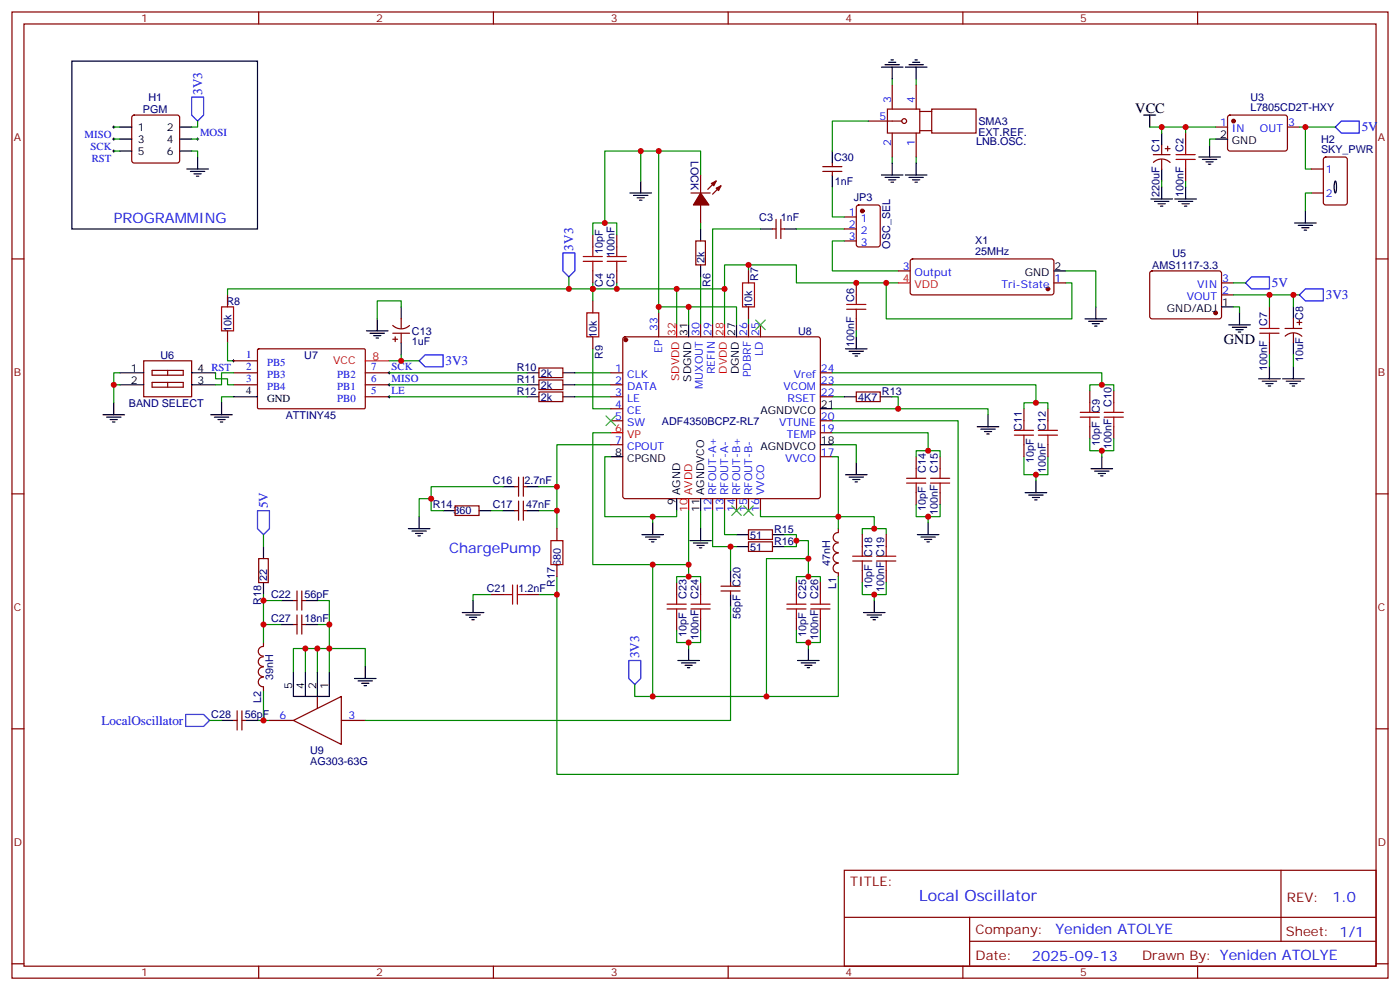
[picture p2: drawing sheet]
<svg xmlns="http://www.w3.org/2000/svg" width="412mm" height="292mm" viewBox="0 0 412 292" stroke-linecap="round" stroke-linejoin="round" font-family="sans-serif">
<g fill="none" stroke="#870000" stroke-width=".35">
<path d="M3.5 3.5h405.4v284.4h-405.4zM7.1 7.1h398.2v277.2h-398.2zM76.2 3.5v3.6M145.3 3.5v3.6M214.5 3.5v3.6M283.6 3.5v3.6M352.8 3.5v3.6M39 34.1l.5-.2h12.7l.5 .2 .2 .5v12.7l-.2 .5-.5 .2h-12.7l-.5-.3-.2-.4v-12.7zM255.8 35.6h9.8M261.4 32.1h9.5v7.1h-9.5zM262.8 25v7.1M262.8 39.2v7"/>
<path d="M269.9 25v7.1M269.9 39.2v7M270.9 38.5h3.6M270.9 32.8h3.6M274.5 32.1h13v7.1h-13zM349.2 39.2v3.5M358.1 37.4h3.5M361.8 34.1l.5-.2h16.5l.4 .7v9.4l-.7 .4h-16.5l-.4-.7v-9.1zM379.2 37.4h3.6M203.6 56.8h5.6M206.4 51.5v5.3M211 53.3l-2.5 2.4"/>
<path d="M212.4 54.7l-2.5 2.5M242.4 50.4h5.6M242.4 49h5.6M245.2 48v1M245.2 50.4v1.1M339.7 45.5h5M339.8 47.8a3.5 3.5 0 0 1 4.9 0M342.2 42.7v2.8M342.2 46.9v2.8M343.3 43.7h1.4M344 43v1.4M349.2 49.7v3.6"/>
<path d="M386.3 56.8h3.5M386.3 49.7h3.5M390.1 46.4l.4-.2h5.7l.6 .4 .1 13-.5 .7h-5.9l-.6-.4-.1-13zM3.5 76.2h3.6M174.6 69.1v3.6M174.6 79.7v3.6M181.7 69.1v3.6M181.7 79.7v3.6M205 70.9h2.8v7.1h-2.8zM206.4 60.3v5.3M220.5 79.7v3.6M227.5 67.4h1.1"/>
<path d="M228.6 64.6v5.6M230 67.4h1.1M230 64.6v5.6M248.7 63.9h3.5M248.7 67.4h3.5M248.7 70.9h3.5M252.5 60.5l.4-.2h5.7l.6 .5 .1 11.2-.5 .6-5.9 .1-.6-.5-.1-11.2zM264.6 79.7h3.5M268.3 76.4l.5-.2 41.2 .1 .4 .6v9.2l-.2 .5-.5 .2h-40.9l-.5-.3-.2-.4v-9.2zM338.9 79.9l.5-.2 20 .1 .4 .6v13l-.7 .4h-20l-.4-.7v-12.7zM405.3 76.2h3.6M67 86.8v3.5"/>
<path d="M67 97.4v3.5M115.7 95.8a3.5 3.5 0 0 0 4.9 0M115.7 98.1h4.9M115.7 99.8h1.4M116.4 99.1v1.4M118.2 93.8v2.9M118.2 98.1v2.8M174.6 88.5v3.6M174.6 99.1v3.6M183.7 99.3l.4-.2h56.8l.5 .2 .3 .5v46.2l-.3 .5-.5 .3h-56.8l-.4-.3-.3-.5v-46.2zM194 92.1v7M206.4 95.6v3.5"/>
<path d="M209.9 95.6v3.5M220.5 90.3v3.5M220.5 95.6v3.5M224 95.6v3.5M252.2 83.3v3.5M252.2 93.8v3.6M310.4 83.3h3.6M359.8 86.8h3.6M359.8 83.3h3.6M373.9 90.3v3.5M378.5 96.7h5M378.6 98.9a3.5 3.5 0 0 1 4.9 .1"/>
<path d="M381 93.8v2.9M381 98.1v2.8M382.1 94.9h1.4M382.8 94.2v1.4M42.3 106.2h14.1v10.6h-14.1zM44.8 109h9.2v1.4h-9.2zM44.8 112.5h9.2v1.4h-9.2zM49.4 109v1.4M49.4 112.5v1.4M68.8 109.7h7M68.8 113.2h7M68.8 106.2h7"/>
<path d="M75.9 102.8l.3-.1h31.2l.2 .3-.1 17.1-.3 .2-31.2-.1-.2-.3zM107.6 109.7h7.1M107.6 113.2h7.1M107.6 116.8h7.1M158.7 108.3h7.1v2.8h-7.1zM158.7 111.8h7.1v2.9h-7.1zM158.7 115.4h7.1v2.8h-7.1zM179.9 109.7h3.5M179.9 113.2h3.5M179.9 116.8h3.5M241.7 109.7h3.5M241.7 113.2h3.5"/>
<path d="M241.7 116.8h3.5M252.2 115.4h7.1v2.8h-7.1zM321 115v3.5M328.1 115v3.5M373.9 100.9v3.5M179.9 120.3h3.5M179.9 123.8h3.5M179.9 130.9h3.5M241.7 123.8h3.5M241.7 127.4h3.5M241.7 134.4h3.5M269.9 134.4v3.5"/>
<path d="M276.9 134.4v3.5M301.6 120.3v3.5M301.6 130.9v3.5M308.7 120.3v3.5M308.7 130.9v3.5M321 125.6v3.5M328.1 125.6v3.5M3.5 145.3h3.6M134.1 148.9h7v2.8h-7zM151.7 150.3h1.1M151.7 143.2h1.1M152.8 140.4v5.6"/>
<path d="M152.8 147.5v5.6M154.2 140.4v5.6M154.2 147.5v5.6M154.2 150.3h1M154.2 143.2h1M164 155.6v3.5M209.9 146.8v3.5M213.4 146.8v3.5M217 146.8v3.5M220.5 155.9h7v2.8h-7zM220.5 159.5h7v2.8h-7zM220.5 146.8v3.5"/>
<path d="M224 146.8v3.5M246.9 159.8a1.41 1.41 0 0 0-1.5 1.4 1.41 1.41 0 0 0 1.5 1.4M246.9 156.7a1.41 1.41 0 0 0-1.5 1.5 1.41 1.41 0 0 0 1.5 1.4M246.9 155.6v1M254 157.3v3.6M261.1 157.3v3.6M269.9 145v3.5M276.9 145v3.5M405.3 145.3h3.6M76.2 164.4h2.8v7h-2.8zM86.4 176.7h1.1M87.5 173.9v5.7"/>
<path d="M88.9 173.9v5.7M88.9 176.7h1.1M144.6 175h3.6M155.2 175h3.5M164 166.2v3.5M199.3 171.4v3.6M206.4 171.4v3.6M212.4 173.9h5.6M212.4 172.5h5.6M215.2 171.4v1.1M215.2 173.9v1.1M234.6 171.4v3.6"/>
<path d="M241.7 171.4v3.6M246.9 162.8a1.41 1.41 0 0 0-1.5 1.4 1.41 1.41 0 0 0 1.5 1.4M246.9 165.8a1.41 1.41 0 0 0-1.5 1.4 1.41 1.41 0 0 0 1.5 1.4M246.9 168.6v1.1M254 167.9v3.5M261.1 167.9v3.5M77.6 196.3a1.41 1.41 0 0 0-1.5 1.4 1.41 1.41 0 0 0 1.5 1.4M77.6 193.3a1.41 1.41 0 0 0-1.5 1.4 1.41 1.41 0 0 0 1.5 1.4M77.6 199.3a1.41 1.41 0 0 0-1.5 1.4 1.41 1.41 0 0 0 1.5 1.4M77.6 190.3a1.41 1.41 0 0 0-1.5 1.4 1.41 1.41 0 0 0 1.5 1.4M77.6 189.1v1M86.4 183.8h1.1"/>
<path d="M87.5 181v5.6M88.9 181v5.6M88.9 183.8h1.1M199.3 182v3.6M206.4 182v3.6M234.6 182v3.6M241.7 182v3.6M3.5 214.5h3.6M68.8 212h1M69.8 209.2v5.6M71.3 209.2v5.6M71.3 212h1"/>
<path d="M77.6 202.1v1.1M79.4 212h7M86.4 212l14.1-7v14.1zM93.5 205v3.5M100.5 212h7.1M405.3 214.5h3.6M248.7 256.1h156.6v28.2h-156.6zM377.3 256.1v20.9M248.7 270h156.5M285.6 277h119.6M285.6 270v14.1M3.5 283.6h3.6"/>
<path d="M76.2 284.3v3.6M145.3 284.3v3.6M214.5 284.3v3.6M283.6 284.3v3.6M352.8 284.3v3.6M405.3 283.6h3.6"/>
<circle cx="266.3" cy="35.6" r=".71"/>
</g>
<g fill="none" stroke="#008700" stroke-width=".35">
<path d="M33.5 37.4h1.8M58.2 35.6v1.8h-1.8M255.8 35.6h-10.6v8.8M262.8 23.3v1.7M269.9 23.3v1.7M338.7 37.4h19.4M342.2 37.4v1.8M349.2 37.4v1.8M382.8 37.4h10.5M384.5 37.4v12.3h1.8M33.5 40.9h1.8M33.5 44.4h1.8"/>
<path d="M56.4 44.4h1.8v1.8M56.4 40.9h1.8M188.7 44.4h-10.5v21.2M194 44.4v45.9M206.4 51.5v-7.1h-17.7v8.9M245.2 55v8.9h3.5M262.8 46.2v1.8M269.9 46.2v1.8M342.2 53.3v1.7M349.2 53.3v1.7M358.1 40.9h-1.8v1.8M386.3 56.8h-1.8v5.3"/>
<path d="M174.6 69.1v-3.5h7.1v3.5M206.4 65.6v1.8M220.5 79.7v-1.7h-7.1v7M220.5 78h14.1v5.3h30M224 67.4h-14.1v28.2M234.6 67.4h14.1M248.7 70.9h-3.5v8.8h19.4M314 79.7h8.8v10.6M118.2 90.3v-1.8h-7.1v5.3M167.6 81.5v3.5h7v-1.7M167.6 85h-100.6v1.8M181.7 83.3v1.7"/>
<path d="M194 92.1v-1.8h23v5.3M199.3 85h-24.7v3.5M199.3 95.6v-10.6h14.1v10.6M202.8 90.3v5.3M206.4 81.5v14.1M220.5 93.8v1.8M252.2 97.4v1.7M261.1 83.3v10.5h54.6v-10.5h-1.7M363.4 90.3h1.7v1.8M363.4 83.3h3.5M363.4 86.8h19.4M373.9 86.8v3.5"/>
<path d="M381 86.8v3.5M33.5 113.2h1.8M35.3 109.7h-1.8v8.8M63.5 109.7v1.8h3.5v1.7h1.8M67 100.9v5.3h1.8M68.8 116.8h-3.5v1.7M68.8 109.7h-3.5v3.5h-1.8M114.7 116.8h40.5M114.7 113.2h40.5M114.7 109.7h40.5M114.7 106.2h8.8M118.2 104.4v1.8"/>
<path d="M169.3 116.8h10.6M169.3 113.2h10.6M169.3 109.7h10.6M174.6 102.7v17.6h5.3M245.2 113.2h60v5.3M245.2 109.7h79.4v3.5M245.2 116.8h3.5M262.8 116.8h1.8v3.5M321 115v-1.8h7.1v1.8M373.9 104.4v3.5M381 104.4v3.5M179.9 130.9h-15.9v24.7"/>
<path d="M179.9 134.4h-1.7v17.6h21.1v-1.7M179.9 127.4h-5.3v38.8h28.2M245.2 120.3h45.8v1.8M245.2 130.9h7v5.3M245.2 127.4h28.2v5.2M245.2 123.8h37v104.1h-118.2v-52.9M245.2 134.4h1.7v17.6h-22.9v-1.7M269.9 134.4v-1.8h7v1.8M301.6 134.4v5.3h7.1v-5.3M301.6 120.3v-1.8h7.1v1.8M305.2 139.7v1.8M321 129.1v3.5h7.1v-3.5"/>
<path d="M324.6 132.6v1.8M77.6 157.3v3.6M127 146.8h-3.5v5.2M144.6 150.3h3.6M148.2 143.2h-21.2v7.1h3.5M158.7 150.3h5.3M158.7 143.2h5.3M192.3 152v1.8M202.8 150.3v19.4M206.4 150.3v5.3M209.9 150.3v10.6h7.1M213.4 150.3v7h3.6"/>
<path d="M231.1 157.3h3.5v3.6h-3.5M234.6 159.1h3.5v10.6M246.9 155.6v-3.6h10.6v3.6M254 157.3v-1.7h7.1v1.7M269.9 148.5v3.5h7v-3.5M273.4 152v1.8M77.6 176.7v7.1h5.3M77.6 175v1.7h5.3M93.5 176.7h3.5v7.1M144.6 175h-5.3v1.7M164 169.7v5.3h-5.3M192.3 166.2v38.8h54.6v-35.3"/>
<path d="M199.3 171.4v-1.7h7.1v1.7M215.2 178.5v33.5h-107.6M215.2 160.9v7M234.6 171.4v-1.7h7.1v1.7M238.1 164.4h-12.3v40.6M254 171.4v3.6h7.1v-3.6M257.5 175v1.7M77.6 183.8v5.3M90 190.9v7M93.5 183.8h3.5v14.1M93.5 190.9v7M107.6 196.1v-5.2h-21.2v7"/>
<path d="M199.3 185.6v3.5h7.1v-3.5M202.8 189.1v1.8M234.6 185.6v3.5h7.1v-3.5M238.1 189.1v1.8M61.7 212h3.6M75.8 212h3.6M77.6 203.2v8.8M187 201.4v3.6h5.3"/>
</g>
<g fill="none" stroke="#000" stroke-width=".35">
<path d="M21.2 18h54.6v49.4h-54.6zM259.6 19.8h6.4M260.7 19.1h4.2M261.8 18.3h2.1M262.5 17.6h.7M262.8 19.8v3.5M266.7 19.8h6.3M267.8 19.1h4.2M268.8 18.3h2.1M269.5 17.6h.7M269.9 19.8v3.5M35.3 37.4h3.5"/>
<path d="M52.9 37.4h3.5M336.9 33.9h3.5M338.7 33.9v3.5M342.2 39.2v3.5M35.3 40.9h3.5M35.3 44.4h3.5M52.9 40.9h3.5M52.9 44.4h3.5M55 49.7h6.4M56.1 50.4h4.2M57.1 51.2h2.2M57.9 51.9h.7"/>
<path d="M58.2 46.2v3.5M185.6 56.8h6.3M186.6 57.5h4.3M187.7 58.2h2.1M188.4 58.9h.7M188.7 53.3v3.5M245.2 44.4v3.6M245.2 51.5v3.5M259.6 51.5h6.4M260.7 52.2h4.2M261.8 52.9h2.1M262.5 53.6h.7"/>
<path d="M262.8 48v3.5M266.7 51.5h6.3M267.8 52.2h4.2M268.8 52.9h2.1M269.5 53.6h.7M269.9 48v3.5M339 58.6h6.4M340.1 59.3h4.2M341.1 60h2.2M342.2 49.7v3.6M342.2 55v3.6M346.1 58.6h6.3"/>
<path d="M347.1 59.3h4.3M348.2 60h2.1M349.2 55v3.6M353.1 46.2h6.4M354.2 46.9h4.2M355.2 47.6h2.2M356 48.3h.7M356.3 42.7v3.5M358.1 40.9h3.5M393.2 53.4l.1-.1a4.6 4.6 0 0 1 0 3.5 4.8 4.8 0 0 1-.1-3.4zM206.4 67.4v3.5M206.4 78v3.5"/>
<path d="M224 67.4h3.5M231.1 67.4h3.5M310.4 79.7h3.6M341.8 60.7h.7M348.9 60.7h.7M381.4 65.6h6.3M382.4 66.3h4.2M383.5 67h2.1M384.2 67.7h.7M384.5 62.1v3.5M107.9 97.4h6.4M109 98.1h4.2"/>
<path d="M110.1 98.8h2.1M110.8 99.5h.7M111.1 93.8v3.6M118.2 90.3v3.5M202.8 95.6v3.5M217 95.6v3.5M252.2 99.1v3.6M319.6 93.8h6.4M320.7 94.5h4.2M321.7 95.2h2.1M322.4 96h.7M322.8 90.3v3.5"/>
<path d="M359.8 90.3h3.6M361.9 95.6h6.4M363 96.3h4.2M364.1 97h2.1M364.8 97.7h.7M365.1 92.1v3.5M381 90.3v3.5M33.5 118.5v3.6M35.3 109.7h7M35.3 113.2h7M56.4 109.7h7.1M56.4 113.2h7.1"/>
<path d="M65.3 118.5v3.6M68.8 116.8h7M118.2 100.9v3.5M155.2 109.7h3.5M155.2 113.2h3.5M155.2 116.8h3.5M165.8 109.7h3.5M165.8 113.2h3.5M165.8 116.8h3.5M248.7 116.8h3.5M249.1 102.7h6.3M250.1 103.4h4.3"/>
<path d="M251.2 104.1h2.1M251.9 104.8h.7M259.3 116.8h3.5M370.8 111.5h6.3M371.8 112.2h4.3M372.9 112.9h2.1M373.6 113.6h.7M373.9 107.9v3.6M377.8 111.5h6.4M378.9 112.2h4.2M379.9 112.9h2.2M380.6 113.6h.8"/>
<path d="M381 100.9v3.5M381 107.9v3.6M30.3 122.1h6.4M31.4 122.8h4.2M32.5 123.5h2.1M33.2 124.2h.7M62.1 122.1h6.3M63.1 122.8h4.3M64.2 123.5h2.1M64.9 124.2h.7M179.9 134.4h3.5M241.7 120.3h3.5"/>
<path d="M241.7 130.9h3.5M249.1 139.7h6.3M252.2 136.2v3.5M287.9 125.6h6.3M288.9 126.3h4.3M290 127h2.1M290.7 127.7h.7M291 122.1v3.5M321.4 137.9h6.3M322.4 138.6h4.3M323.5 139.3h2.1M324.6 134.4v3.5"/>
<path d="M120.3 155.6h6.3M121.4 156.3h4.2M122.4 157h2.1M123.1 157.7h.7M123.5 152v3.6M130.5 150.3h3.6M141.1 150.3h3.5M148.2 150.3h3.5M148.2 143.2h3.5M155.2 150.3h3.5M155.2 143.2h3.5M189.1 157.3h6.3"/>
<path d="M190.1 158h4.3M191.2 158.7h2.1M191.9 159.5h.7M192.3 153.8v3.5M199.3 146.8v3.5M203.2 159.1h6.3M204.3 159.8h4.2M206.4 146.8v3.5M206.4 155.6v3.5M217 157.3h3.5M227.5 157.3h3.6M250.1 140.4h4.3"/>
<path d="M251.2 141.1h2.1M251.9 141.8h.7M270.2 157.3h6.4M271.3 158h4.2M272.3 158.7h2.2M273 159.5h.8M273.4 153.8v3.5M302 145h6.3M303 145.7h4.3M304.1 146.4h2.1M304.8 147.1h.7M305.2 141.5v3.5"/>
<path d="M324.2 140.1h.7M77.6 160.9v3.5M77.6 171.4v3.6M82.9 176.7h3.5M90 176.7h3.5M139.3 176.7v3.6M205.3 160.5h2.1M206 161.2h.7M215.2 167.9v3.5M215.2 175v3.5M217 160.9h3.5M227.5 160.9h3.6"/>
<path d="M257.5 176.7v3.6M82.9 183.8h3.5M86.4 197.9v7.1h10.6v-7.1M90 183.8h3.5M90 197.9v7.1M93.5 197.9v7.1M104.4 199.7h6.4M107.6 196.1v3.6M136.2 180.3h6.3M137.2 181h4.3M138.3 181.7h2.1M139 182.4h.7"/>
<path d="M199.7 194.4h6.3M200.7 195.1h4.3M201.8 195.8h2.1M202.5 196.5h.7M202.8 190.9v3.5M234.9 194.4h6.4M236 195.1h4.2M237.1 195.8h2.1M237.8 196.5h.7M238.1 190.9v3.5M254.4 180.3h6.3M255.4 181h4.2"/>
<path d="M256.5 181.7h2.1M257.2 182.4h.7M65.3 212h3.5M72.3 212h3.5M105.5 200.4h4.2M106.5 201.1h2.2M107.2 201.8h.7"/>
</g>
<g fill="#870000" stroke="#870000" stroke-width=".35">
<path d="M209.5 54l1.5-.7-.7 1.4z"/>
<path d="M211 55.4l1.4-.7-.7 1.4z"/>
<path d="M206.4 56.8l2.4 3.5h-4.5z"/>
<circle cx="254" cy="62.1" r=".53"/>
<circle cx="184.3" cy="100" r=".53"/>
<circle cx="358.1" cy="92.1" r=".53"/>
<circle cx="363.4" cy="35.6" r=".53"/>
<circle cx="308.7" cy="85" r=".53"/>
</g>
<g fill="none" stroke="#a10000" stroke-width=".35">
<path d="M346.4 45.5h5.7M346.4 46.9h5.7M349.2 42.7v2.8M349.2 46.9v2.8M171.8 75.5h5.6M171.8 76.9h5.6M174.6 72.7v2.8M174.6 76.9v2.8M178.9 75.5h5.6M178.9 76.9h5.6M181.7 72.7v2.8M181.7 76.9v2.8"/>
<path d="M65.3 90.3h3.5v7.1h-3.5zM172.9 92.1h3.5v7h-3.5zM218.7 83.3h3.5v7h-3.5zM249.4 89.6h5.7M249.4 91h5.7M252.2 86.8v2.8M252.2 91v2.8M371.1 96.7h5.7M371.1 98.1h5.7M373.9 93.8v2.9M373.9 98.1v2.8M321 118.5v2.9"/>
<path d="M328.1 118.5v2.9M269.9 137.9v2.9M276.9 137.9v2.9M298.8 126.6h5.6M298.8 128.1h5.6M301.6 123.8v2.8M301.6 128.1v2.8M305.9 126.6h5.6M305.9 128.1h5.6M308.7 123.8v2.8M308.7 128.1v2.8M318.2 121.4h5.6"/>
<path d="M318.2 122.8h5.6M321 122.8v2.8M325.3 121.4h5.6M325.3 122.8h5.6M328.1 122.8v2.8M162.3 159.1h3.5v7.1h-3.5zM267.1 140.8h5.6M267.1 142.2h5.6M269.9 142.2v2.8M274.1 140.8h5.7M274.1 142.2h5.7M276.9 142.2v2.8"/>
<path d="M148.2 175h2.8M151 172.2v5.6M152.4 175h2.8M152.4 172.2v5.6M196.5 179.2h5.6M196.5 177.8h5.6M199.3 175v2.8M199.3 179.2v2.8M203.6 179.2h5.6M203.6 177.8h5.6M206.4 175v2.8M206.4 179.2v2.8"/>
<path d="M231.8 179.2h5.6M231.8 177.8h5.6M234.6 175v2.8M234.6 179.2v2.8M238.8 179.2h5.7M238.8 177.8h5.7M241.7 175v2.8M241.7 179.2v2.8M251.2 163.7h5.6M251.2 165.1h5.6M254 160.9v2.8M254 165.1v2.8"/>
<path d="M258.2 163.7h5.7M258.2 165.1h5.7M261.1 160.9v2.8M261.1 165.1v2.8"/>
</g>
<path d="M199.3 95.6v3.5M213.4 95.6v3.5M264.6 83.3h3.5M107.6 106.2h7.1M179.9 127.4h3.5M202.8 146.8v3.5" fill="none" stroke="#f00" stroke-width=".35"/>
<path d="M56.4 28.6h3.6v5.3l-1.8 1.7-1.8-1.7zM393.3 37.4l1.8-1.8h5.3v3.6h-5.3zM165.8 74.4h3.5v5.3l-1.7 1.8-1.8-1.8zM366.9 83.3l1.8-1.8h5.2v3.5h-5.2zM384.5 85h5.3v3.5h-5.3l-1.7-1.7zM123.5 106.2l1.7-1.8h5.3v3.5h-5.3zM75.8 150.3h3.6v5.3l-1.8 1.7-1.8-1.7zM185.2 194.4h3.5v5.3l-1.7 1.7-1.8-1.7zM54.7 210.3h5.3l1.7 1.7-1.7 1.8h-5.3z" fill="none" stroke="#00f" stroke-width=".35"/>
<path d="M222.6 94.2l2.8 2.8M225.4 94.2l-2.8 2.8M178.5 122.4l2.8 2.8M181.3 122.4l-2.8 2.8M215.5 148.9l2.9 2.8M218.4 148.9l-2.9 2.8M219.1 148.9l2.8 2.8M221.9 148.9l-2.8 2.8" fill="none" stroke="#3c3" stroke-width=".35"/>
<g fill="none" stroke="#000" stroke-width=".29">
<path d="M33.2 37.4h.7M33.5 37v.7M33.2 40.9h.7M33.2 44.4h.7M33.5 40.6v.7M33.5 44.1v.7M57.9 40.9h.7M58.2 40.6v.7M68.4 106.2h.7M68.8 105.8v.7M114.3 109.7h.7M114.3 113.2h.7"/>
<path d="M114.3 116.8h.7M114.7 109.4v.7M114.7 112.9v.7M114.7 116.4v.7"/>
</g>
<g fill="#c00">
<circle cx="77.6" cy="212" r=".88"/>
<circle cx="97" cy="183.8" r=".88"/>
<circle cx="97" cy="190.9" r=".88"/>
<circle cx="93.5" cy="190.9" r=".88"/>
<circle cx="90" cy="190.9" r=".88"/>
<circle cx="213.4" cy="85" r=".88"/>
<circle cx="181.7" cy="85" r=".88"/>
<circle cx="174.6" cy="85" r=".88"/>
<circle cx="199.3" cy="85" r=".88"/>
<circle cx="164" cy="150.3" r=".88"/>
<circle cx="342.2" cy="37.4" r=".88"/>
<circle cx="349.3" cy="37.4" r=".88"/>
<circle cx="373.9" cy="86.8" r=".88"/>
<circle cx="381" cy="86.8" r=".88"/>
<circle cx="305.2" cy="139.7" r=".88"/>
<circle cx="305.2" cy="118.5" r=".88"/>
<circle cx="264.6" cy="120.3" r=".88"/>
<circle cx="273.4" cy="152" r=".88"/>
<circle cx="324.6" cy="132.6" r=".88"/>
<circle cx="324.6" cy="113.2" r=".88"/>
<circle cx="273.4" cy="132.6" r=".88"/>
<circle cx="164" cy="175" r=".88"/>
<circle cx="257.5" cy="175" r=".88"/>
<circle cx="257.5" cy="155.6" r=".88"/>
<circle cx="238.1" cy="189.1" r=".88"/>
<circle cx="238.1" cy="169.7" r=".88"/>
<circle cx="234.6" cy="159.1" r=".88"/>
<circle cx="215.2" cy="160.9" r=".88"/>
<circle cx="202.8" cy="189.1" r=".88"/>
<circle cx="202.8" cy="169.7" r=".88"/>
<circle cx="192.3" cy="152" r=".88"/>
<circle cx="202.8" cy="166.2" r=".88"/>
<circle cx="192.3" cy="166.2" r=".88"/>
<circle cx="192.3" cy="205" r=".88"/>
<circle cx="164" cy="143.2" r=".88"/>
<circle cx="127" cy="146.8" r=".88"/>
<circle cx="77.6" cy="176.7" r=".88"/>
<circle cx="77.6" cy="183.8" r=".88"/>
<circle cx="178.2" cy="65.6" r=".88"/>
<circle cx="188.7" cy="44.4" r=".88"/>
<circle cx="202.8" cy="90.3" r=".88"/>
<circle cx="194" cy="44.4" r=".88"/>
<circle cx="194" cy="90.3" r=".88"/>
<circle cx="220.5" cy="78" r=".88"/>
<circle cx="246.9" cy="152" r=".88"/>
<circle cx="238.1" cy="164.4" r=".88"/>
<circle cx="225.8" cy="205" r=".88"/>
<circle cx="167.6" cy="85" r=".88"/>
<circle cx="33.5" cy="113.2" r=".88"/>
<circle cx="118.2" cy="106.2" r=".88"/>
<circle cx="252.2" cy="83.3" r=".88"/>
<circle cx="261.1" cy="83.3" r=".88"/>
<circle cx="384.5" cy="37.4" r=".88"/>
</g>
<text font-size="4.6" fill="#00f" x="270.8" y="265.1">Local Oscillator</text>
<g font-size="4.2">
<text x="334.4" y="33.2">VCC</text>
<text x="360.5" y="101.2">GND</text>
</g>
<g font-size="4.2" fill="#00f">
<text x="33.5" y="65.6">PROGRAMMING</text>
<text x="132.3" y="162.6">ChargePump</text>
<text x="392.5" y="265.4">1.0</text>
<text x="310.9" y="274.9">Yeniden ATOLYE</text>
<text x="304" y="282.7">2025-09-13</text>
</g>
<g font-size="3.9" fill="#00f">
<text x="59.5" y="27.9" transform="rotate(-90 59.5 27.9)">3V3</text>
<text x="401.1" y="38.6">5V</text>
<text x="168.9" y="73.7" transform="rotate(-90 168.9 73.7)">3V3</text>
<text x="374.6" y="84.5">5V</text>
<text x="390.5" y="88.1">3V3</text>
<text x="131.2" y="107.5">3V3</text>
<text x="78.9" y="149.6" transform="rotate(-90 78.9 149.6)">5V</text>
<text x="188.3" y="193.7" transform="rotate(-90 188.3 193.7)">3V3</text>
<text x="29.9" y="213.3">LocalOscillator</text>
</g>
<g font-size="3.9" fill="#800">
<text x="250.5" y="260.7">TITLE:</text>
<text x="379.1" y="265.4">REV:</text>
<text x="287.4" y="274.9">Company:</text>
<text x="378.7" y="275.5">Sheet: 1/1</text>
<text x="287.4" y="282.6">Date:</text>
<text x="336.4" y="282.7">Drawn By: Yeniden ATOLYE</text>
</g>
<g font-size="3.2" fill="#800">
<text x="41.6" y="6.5">1</text>
<text x="110.8" y="6.5">2</text>
<text x="179.9" y="6.5">3</text>
<text x="249.1" y="6.5">4</text>
<text x="318.2" y="6.5">5</text>
<text x="4.1" y="41.6">A</text>
<text x="405.9" y="41.6">A</text>
<text x="4.1" y="110.8">B</text>
<text x="405.9" y="110.8">B</text>
<text x="4.1" y="179.9">C</text>
<text x="405.9" y="179.9">C</text>
<text x="4.1" y="249.1">D</text>
<text x="405.9" y="249.1">D</text>
<text x="41.6" y="287.3">1</text>
<text x="110.8" y="287.3">2</text>
<text x="179.9" y="287.3">3</text>
<text x="249.1" y="287.3">4</text>
<text x="318.2" y="287.3">5</text>
</g>
<g font-size="3.2" fill="#000080">
<text x="43.8" y="29.7">H1</text>
<text x="368.3" y="29.7">U3</text>
<text x="42.1" y="33.3">PGM</text>
<text x="368.3" y="32.8">L7805CD2T-HXY</text>
<text x="288.2" y="39.9">EXT.REF.</text>
<text x="288.2" y="36.8">SMA3</text>
<text x="389.1" y="42">H2</text>
<text x="203.5" y="47.4" transform="rotate(90 203.5 47.4)">LOCK</text>
<text x="245.7" y="47.3">C30</text>
<text x="287.5" y="42.7">LNB.OSC.</text>
<text x="341.6" y="44.8" transform="rotate(-90 341.6 44.8)">C1</text>
<text x="348.6" y="44.8" transform="rotate(-90 348.6 44.8)">C2</text>
<text x="389.1" y="45.2">SKY_PWR</text>
<text x="245.9" y="54.4">1nF</text>
<text x="251.5" y="59.3">JP3</text>
<text x="341.6" y="57.9" transform="rotate(-90 341.6 57.9)">220uF</text>
<text x="348.6" y="57.9" transform="rotate(-90 348.6 57.9)">100nF</text>
<text x="223.7" y="65">C3</text>
<text x="230" y="65">1nF</text>
<text x="287.3" y="71.9">X1</text>
<text x="177.5" y="74.7" transform="rotate(-90 177.5 74.7)">10pF</text>
<text x="181.1" y="75.6" transform="rotate(-90 181.1 75.6)">100nF</text>
<text x="207.5" y="77.4" transform="rotate(-90 207.5 77.4)">2k</text>
<text x="262.2" y="73.2" transform="rotate(-90 262.2 73.2)">OSC_SEL</text>
<text x="287.3" y="75.1">25MHz</text>
<text x="345.4" y="75.6">U5</text>
<text x="223.4" y="82.7" transform="rotate(-90 223.4 82.7)">R7</text>
<text x="339.4" y="79.1">AMS1117-3.3</text>
<text x="66.7" y="89.7">R8</text>
<text x="177.5" y="84.5" transform="rotate(-90 177.5 84.5)">C4</text>
<text x="181.1" y="84.5" transform="rotate(-90 181.1 84.5)">C5</text>
<text x="209.3" y="84.5" transform="rotate(-90 209.3 84.5)">R6</text>
<text x="251.6" y="88.9" transform="rotate(-90 251.6 88.9)">C6</text>
<text x="221.6" y="90.7" transform="rotate(-90 221.6 90.7)">10k</text>
<text x="373.3" y="95.9" transform="rotate(-90 373.3 95.9)">C7</text>
<text x="383.9" y="94.2" transform="rotate(-90 383.9 94.2)">C8</text>
<text x="68.2" y="97.7" transform="rotate(-90 68.2 97.7)">10k</text>
<text x="121.4" y="101.7">1uF</text>
<text x="121.4" y="98.5">C13</text>
<text x="175.8" y="99.5" transform="rotate(-90 175.8 99.5)">10k</text>
<text x="235.1" y="98.5">U8</text>
<text x="47.3" y="105.6">U6</text>
<text x="89.6" y="105.6">U7</text>
<text x="177.5" y="105.7" transform="rotate(-90 177.5 105.7)">R9</text>
<text x="251.6" y="102" transform="rotate(-90 251.6 102)">100nF</text>
<text x="383.9" y="106.4" transform="rotate(-90 383.9 106.4)">10uF</text>
<text x="152.2" y="109.1">R10</text>
<text x="152.2" y="112.6">R11</text>
<text x="159.3" y="110.9">2k</text>
<text x="373.3" y="109.1" transform="rotate(-90 373.3 109.1)">100nF</text>
<text x="38" y="119.7">BAND SELECT</text>
<text x="152.2" y="116.1">R12</text>
<text x="159.3" y="114.4">2k</text>
<text x="159.3" y="117.9">2k</text>
<text x="252.8" y="117.9">4K7</text>
<text x="259.8" y="116.1">R13</text>
<text x="327.5" y="119.8" transform="rotate(-90 327.5 119.8)">C10</text>
<text x="84.2" y="123.2">ATTINY45</text>
<text x="195" y="125">ADF4350BCPZ-RL7</text>
<text x="323.9" y="121.6" transform="rotate(-90 323.9 121.6)">C9</text>
<text x="301" y="126.8" transform="rotate(-90 301 126.8)">C11</text>
<text x="308" y="126.8" transform="rotate(-90 308 126.8)">C12</text>
<text x="323.9" y="131.1" transform="rotate(-90 323.9 131.1)">10pF</text>
<text x="304.5" y="136.4" transform="rotate(-90 304.5 136.4)">10pF</text>
<text x="327.5" y="132" transform="rotate(-90 327.5 132)">100nF</text>
<text x="145.1" y="142.6">C16</text>
<text x="154.5" y="142.6">2.7nF</text>
<text x="272.8" y="139.2" transform="rotate(-90 272.8 139.2)">C14</text>
<text x="276.3" y="139.2" transform="rotate(-90 276.3 139.2)">C15</text>
<text x="308" y="139.1" transform="rotate(-90 308 139.1)">100nF</text>
<text x="127.5" y="149.6">R14</text>
<text x="145.1" y="149.6">C17</text>
<text x="155" y="149.6">47nF</text>
<text x="133.6" y="151.4">360</text>
<text x="272.8" y="150.5" transform="rotate(-90 272.8 150.5)">10pF</text>
<text x="276.3" y="151.4" transform="rotate(-90 276.3 151.4)">100nF</text>
<text x="221" y="158.5">51</text>
<text x="228" y="156.7">R15</text>
<text x="228" y="160.2">R16</text>
<text x="165.2" y="166.6" transform="rotate(-90 165.2 166.6)">680</text>
<text x="221" y="162">51</text>
<text x="244.6" y="166.6" transform="rotate(-90 244.6 166.6)">47nH</text>
<text x="256.9" y="163.9" transform="rotate(-90 256.9 163.9)">C18</text>
<text x="260.4" y="163.9" transform="rotate(-90 260.4 163.9)">C19</text>
<text x="78.7" y="171" transform="rotate(-90 78.7 171)">22</text>
<text x="163.4" y="172.7" transform="rotate(-90 163.4 172.7)">R17</text>
<text x="218.1" y="172.7" transform="rotate(-90 218.1 172.7)">C20</text>
<text x="246.3" y="173.3" transform="rotate(-90 246.3 173.3)">L1</text>
<text x="256.9" y="173.4" transform="rotate(-90 256.9 173.4)">10pF</text>
<text x="77" y="178" transform="rotate(-90 77 178)">R18</text>
<text x="79.9" y="176.1">C22</text>
<text x="89.7" y="176.1">56pF</text>
<text x="143.4" y="174.3">C21</text>
<text x="152.8" y="174.3">1.2nF</text>
<text x="202.2" y="176.2" transform="rotate(-90 202.2 176.2)">C23</text>
<text x="205.7" y="176.2" transform="rotate(-90 205.7 176.2)">C24</text>
<text x="237.5" y="176.2" transform="rotate(-90 237.5 176.2)">C25</text>
<text x="241" y="176.2" transform="rotate(-90 241 176.2)">C26</text>
<text x="260.4" y="174.4" transform="rotate(-90 260.4 174.4)">100nF</text>
<text x="79.9" y="183.2">C27</text>
<text x="89.7" y="183.2">18nF</text>
<text x="218.1" y="182.3" transform="rotate(-90 218.1 182.3)">56pF</text>
<text x="202.2" y="187.6" transform="rotate(-90 202.2 187.6)">10pF</text>
<text x="205.7" y="188.5" transform="rotate(-90 205.7 188.5)">100nF</text>
<text x="237.5" y="187.6" transform="rotate(-90 237.5 187.6)">10pF</text>
<text x="241" y="188.5" transform="rotate(-90 241 188.5)">100nF</text>
<text x="80.5" y="200.1" transform="rotate(-90 80.5 200.1)">39nH</text>
<text x="77" y="206.8" transform="rotate(-90 77 206.8)">L2</text>
<text x="62.2" y="211.4">C28</text>
<text x="72.1" y="211.4">56pF</text>
<text x="91.4" y="221.9">U9</text>
<text x="91.4" y="225.1">AG303-63G</text>
</g>
<g font-size="3.2" fill="#00f">
<text x="259" y="35.3">5</text>
<text x="262.5" y="30.3" transform="rotate(-90 262.5 30.3)">3</text>
<text x="269.5" y="30.3" transform="rotate(-90 269.5 30.3)">4</text>
<text x="24.9" y="40.5">MISO</text>
<text x="58.9" y="40">MOSI</text>
<text x="359.4" y="37">1</text>
<text x="362.9" y="38.8">IN</text>
<text x="371.2" y="38.8">OUT</text>
<text x="379.4" y="37">3</text>
<text x="26.7" y="44">SCK</text>
<text x="27" y="47.6">RST</text>
<text x="262.5" y="42.9" transform="rotate(-90 262.5 42.9)">2</text>
<text x="269.5" y="42.9" transform="rotate(-90 269.5 42.9)">1</text>
<text x="390.5" y="50.8">1</text>
<text x="390.5" y="57.9">2</text>
<text x="250" y="63.5">1</text>
<text x="253.5" y="65.3">1</text>
<text x="250" y="67">2</text>
<text x="250" y="70.6">3</text>
<text x="253.5" y="68.8">2</text>
<text x="253.5" y="72.3">3</text>
<text x="265.9" y="79.4">3</text>
<text x="269.4" y="81.1">Output</text>
<text x="310.6" y="82.9">1</text>
<text x="360" y="82.9">3</text>
<text x="295.1" y="84.7">Tri-State</text>
<text x="349.6" y="88.2">VOUT</text>
<text x="352.7" y="84.7">VIN</text>
<text x="360" y="86.4">2</text>
<text x="193.7" y="97.4" transform="rotate(-90 193.7 97.4)">33</text>
<text x="206" y="99" transform="rotate(-90 206 99)">30</text>
<text x="209.5" y="99" transform="rotate(-90 209.5 99)">29</text>
<text x="220.1" y="99" transform="rotate(-90 220.1 99)">26</text>
<text x="223.7" y="99" transform="rotate(-90 223.7 99)">25</text>
<text x="72.5" y="105.5">1</text>
<text x="78.7" y="107.8">PB5</text>
<text x="195.1" y="103.8" transform="rotate(-90 195.1 103.8)">EP</text>
<text x="224.7" y="104.6" transform="rotate(-90 224.7 104.6)">LD</text>
<text x="72.5" y="112.5">3</text>
<text x="72.5" y="109">2</text>
<text x="78.7" y="111.3">PB3</text>
<text x="99.3" y="111.3">PB2</text>
<text x="109.4" y="109">7</text>
<text x="109.4" y="112.5">6</text>
<text x="115.4" y="108.8">SCK</text>
<text x="115.4" y="112.4">MISO</text>
<text x="181.3" y="109.4">1</text>
<text x="181.3" y="112.9">2</text>
<text x="184.7" y="111.1">CLK</text>
<text x="210.6" y="110.2" transform="rotate(-90 210.6 110.2)">REFIN</text>
<text x="221.2" y="111" transform="rotate(-90 221.2 111)">PDBRF</text>
<text x="233.8" y="111.1">Vref</text>
<text x="241.8" y="109.4">24</text>
<text x="241.8" y="112.9">23</text>
<text x="78.7" y="114.8">PB4</text>
<text x="99.3" y="114.8">PB1</text>
<text x="99.3" y="118.4">PB0</text>
<text x="109.4" y="116.1">5</text>
<text x="115.4" y="115.9">LE</text>
<text x="181.3" y="116.4">3</text>
<text x="181.3" y="119.9">4</text>
<text x="184.7" y="114.7">DATA</text>
<text x="184.7" y="118.2">LE</text>
<text x="207.1" y="114.4" transform="rotate(-90 207.1 114.4)">MUXOUT</text>
<text x="230.8" y="114.7">VCOM</text>
<text x="232" y="118.2">RSET</text>
<text x="241.8" y="116.4">22</text>
<text x="181.3" y="123.5">5</text>
<text x="184.7" y="121.7">CE</text>
<text x="184.7" y="125.2">SW</text>
<text x="229.5" y="125.2">VTUNE</text>
<text x="241.8" y="123.5">20</text>
<text x="181.3" y="130.5">7</text>
<text x="231.8" y="128.8">TEMP</text>
<text x="241.8" y="127">19</text>
<text x="184.7" y="132.3">CPOUT</text>
<text x="231.3" y="135.8">VVCO</text>
<text x="241.8" y="134.1">17</text>
<text x="211" y="145.7" transform="rotate(-90 211 145.7)">RFOUT-A+</text>
<text x="214.5" y="145.7" transform="rotate(-90 214.5 145.7)">RFOUT-A-</text>
<text x="218" y="145.7" transform="rotate(-90 218 145.7)">RFOUT-B+</text>
<text x="221.5" y="145.7" transform="rotate(-90 221.5 145.7)">RFOUT-B-</text>
<text x="225.1" y="145.7" transform="rotate(-90 225.1 145.7)">VVCO</text>
<text x="209.5" y="150.6" transform="rotate(-90 209.5 150.6)">12</text>
<text x="213.1" y="150.6" transform="rotate(-90 213.1 150.6)">13</text>
<text x="216.6" y="150.6" transform="rotate(-90 216.6 150.6)">14</text>
<text x="220.1" y="150.6" transform="rotate(-90 220.1 150.6)">15</text>
<text x="223.7" y="150.6" transform="rotate(-90 223.7 150.6)">16</text>
<text x="82.3" y="211.7">6</text>
<text x="102.7" y="211.7">3</text>
</g>
<g font-size="3.2">
<text x="40.6" y="38.5">1</text>
<text x="40.6" y="42">3</text>
<text x="49.1" y="38.5">2</text>
<text x="49.1" y="42">4</text>
<text x="359.4" y="40.6">2</text>
<text x="40.6" y="45.5">5</text>
<text x="49.1" y="45.5">6</text>
<text x="362.9" y="42.3">GND</text>
<text x="301.9" y="81.1">GND</text>
<text x="310.6" y="79.4">2</text>
<text x="360" y="90">1</text>
<text x="343.8" y="91.7">GND/ADJ</text>
<text x="202.5" y="99" transform="rotate(-90 202.5 99)">31</text>
<text x="216.6" y="99" transform="rotate(-90 216.6 99)">27</text>
<text x="38.6" y="109.4">1</text>
<text x="38.6" y="112.9">2</text>
<text x="58.2" y="109.4">4 RST</text>
<text x="58.2" y="112.9">3</text>
<text x="203.6" y="112.3" transform="rotate(-90 203.6 112.3)">SDGND</text>
<text x="217.7" y="110.2" transform="rotate(-90 217.7 110.2)">DGND</text>
<text x="72.5" y="116.1">4</text>
<text x="78.7" y="118.4">GND</text>
<text x="241.8" y="119.9">21</text>
<text x="224" y="121.7">AGNDVCO</text>
<text x="241.8" y="130.5">18</text>
<text x="181.3" y="134.1">8</text>
<text x="184.7" y="135.8">CPGND</text>
<text x="224" y="132.3">AGNDVCO</text>
<text x="199" y="148.6" transform="rotate(-90 199 148.6)">9</text>
<text x="200.4" y="145.7" transform="rotate(-90 200.4 145.7)">AGND</text>
<text x="207.4" y="145.7" transform="rotate(-90 207.4 145.7)">AGNDVCO</text>
<text x="206" y="150.6" transform="rotate(-90 206 150.6)">11</text>
<text x="86.1" y="202.8" transform="rotate(-90 86.1 202.8)">5</text>
<text x="89.6" y="202.8" transform="rotate(-90 89.6 202.8)">4</text>
<text x="93.1" y="202.8" transform="rotate(-90 93.1 202.8)">2</text>
<text x="96.7" y="202.8" transform="rotate(-90 96.7 202.8)">1</text>
</g>
<g font-size="3.2" fill="#f00">
<text x="265.9" y="82.9">4</text>
<text x="269.4" y="84.7">VDD</text>
<text x="199" y="99" transform="rotate(-90 199 99)">32</text>
<text x="213.1" y="99" transform="rotate(-90 213.1 99)">28</text>
<text x="98.2" y="107.2">VCC</text>
<text x="109.7" y="105.8">8</text>
<text x="200" y="112.1" transform="rotate(-90 200 112.1)">SDVDD</text>
<text x="214.1" y="109.9" transform="rotate(-90 214.1 109.9)">DVDD</text>
<text x="181.3" y="127">6</text>
<text x="184.7" y="128.8">VP</text>
<text x="203.9" y="145.7" transform="rotate(-90 203.9 145.7)">AVDD</text>
<text x="202.5" y="150.6" transform="rotate(-90 202.5 150.6)">10</text>
</g>
</svg>
